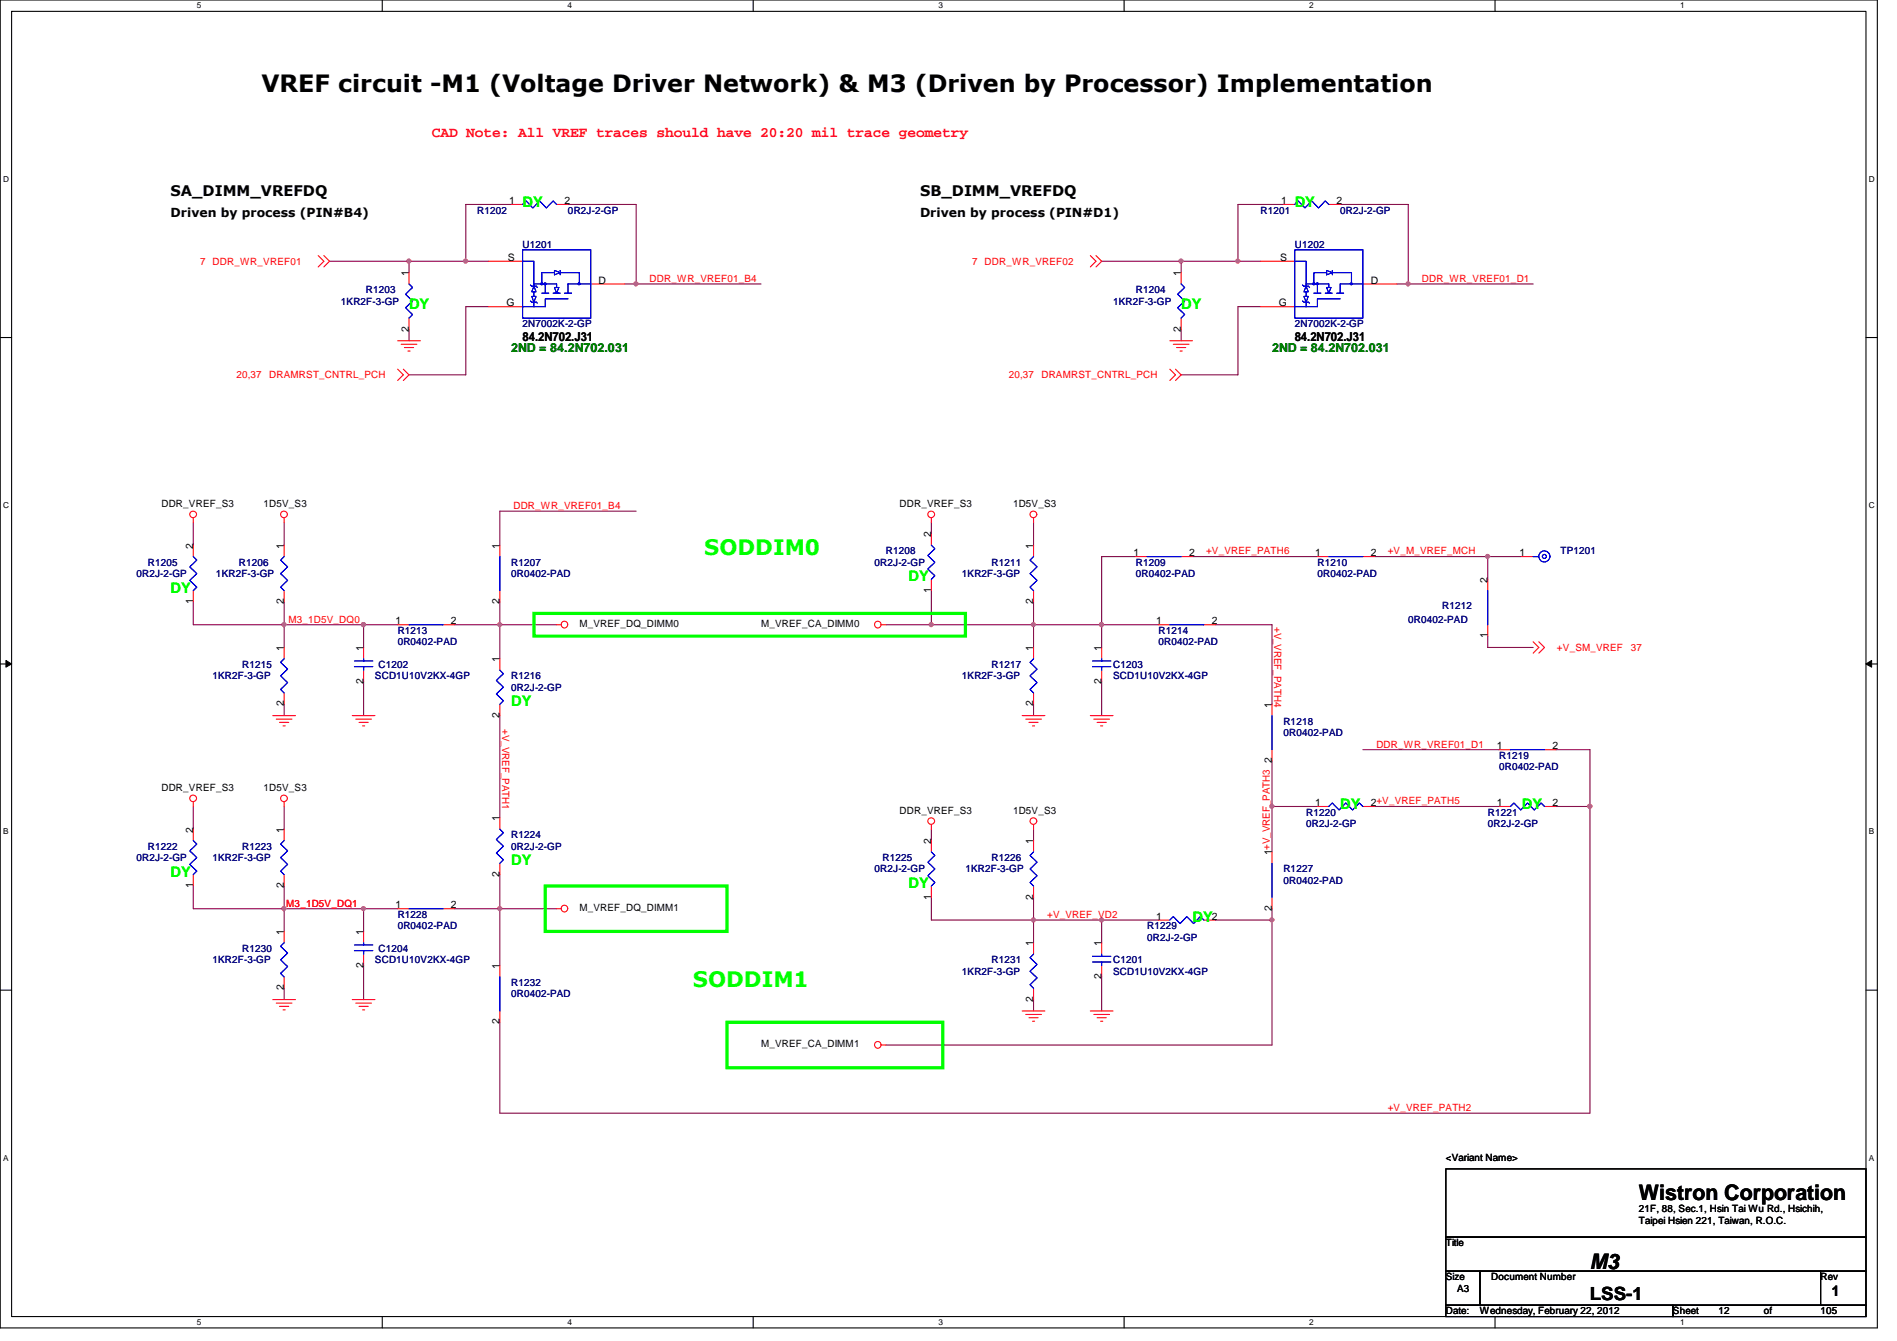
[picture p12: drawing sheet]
<svg xmlns="http://www.w3.org/2000/svg" width="297mm" height="210mm" viewBox="0 0 297 210" stroke-linecap="round" stroke-linejoin="round" font-family="sans-serif">
<path d="M0 0h294v207.9h-294zM1.8 1.8h290.4v204.3h-290.4z" fill="none" stroke="#000" stroke-width=".17"/>
<g fill="#fff">
<path d="M30.8 .2h.7v1.4h-.7z"/>
<path d="M30.8 206.2h.7v1.4h-.7z"/>
</g>
<path d="M59.9 0v1.8M59.9 206.1v1.8" fill="none" stroke="#000" stroke-width=".17"/>
<g fill="#fff">
<path d="M88.9 .2h.6v1.4h-.6z"/>
<path d="M88.9 206.2h.6v1.4h-.6z"/>
</g>
<path d="M117.9 0v1.8M117.9 206.1v1.8" fill="none" stroke="#000" stroke-width=".17"/>
<g fill="#fff">
<path d="M146.9 .2h.7v1.4h-.7z"/>
<path d="M146.9 206.2h.7v1.4h-.7z"/>
</g>
<path d="M176 0v1.8M176 206.1v1.8" fill="none" stroke="#000" stroke-width=".17"/>
<g fill="#fff">
<path d="M205 .2h.7v1.4h-.7z"/>
<path d="M205 206.2h.7v1.4h-.7z"/>
</g>
<path d="M234.1 0v1.8M234.1 206.1v1.8" fill="none" stroke="#000" stroke-width=".17"/>
<g fill="#fff">
<path d="M263.1 .2h.7v1.4h-.7z"/>
<path d="M263.1 206.2h.7v1.4h-.7z"/>
<path d="M.5 27.3h.9v1.4h-.9z"/>
<path d="M292.6 27.3h.9v1.4h-.9z"/>
<path d="M.5 78.4h.9v1.4h-.9z"/>
<path d="M292.6 78.4h.9v1.4h-.9z"/>
</g>
<path d="M0 52.8h1.8M292.2 52.8h1.8" fill="none" stroke="#000" stroke-width=".17"/>
<g fill="#fff">
<path d="M.5 129.5h.8v1.4h-.8z"/>
<path d="M292.6 129.5h.9v1.4h-.9z"/>
</g>
<path d="M0 103.9h1.8M292.2 103.9h1.8" fill="none" stroke="#000" stroke-width=".17"/>
<path d="M.9 103.4l.9 .5-.9 .5zM292.2 103.9l.9-.5v1z" fill="#000"/>
<path d="M.9 103.4l.9 .5-.9 .5zM292.2 103.9l.9-.5v1z" fill="none" stroke="#000" stroke-width=".16"/>
<g fill="#fff">
<path d="M.5 180.5h.8v1.4h-.8z"/>
<path d="M292.6 180.5h.9v1.4h-.9z"/>
</g>
<path d="M0 155h1.8M292.2 155h1.8" fill="none" stroke="#000" stroke-width=".17"/>
<path d="M56.9 97.8v3.5M186.7 87.1h19.6M199.2 97.8v12.4M233 99.6v1.7M138.7 163.6h60.5" fill="none" stroke="#800040" stroke-width=".17"/>
<circle cx="56.9" cy="97.8" r=".32" fill="#f0f"/>
<circle cx="56.9" cy="97.8" r=".32" fill="none" stroke="#f0f" stroke-width=".17"/>
<path d="M56.9 97.8h5.4M161.8 94.2v3.6M233 87.1h5.3M161.8 144h10.7M161.8 140.5v3.5M161.8 144v3.6M172.5 152.9v5.3M181.4 144h-8.9v3.6" fill="none" stroke="#800040" stroke-width=".17"/>
<circle cx="172.5" cy="144" r=".32" fill="#f0f"/>
<circle cx="172.5" cy="144" r=".32" fill="none" stroke="#f0f" stroke-width=".17"/>
<circle cx="161.8" cy="144" r=".32" fill="#f0f"/>
<circle cx="161.8" cy="144" r=".32" fill="none" stroke="#f0f" stroke-width=".17"/>
<path d="M44.5 81.8v3.5M161.8 129.8v1.8M78.3 142.2v8.9M161.8 156.5v1.7" fill="none" stroke="#800040" stroke-width=".17"/>
<circle cx="78.2" cy="142.2" r=".32" fill="#f0f"/>
<circle cx="78.2" cy="142.2" r=".32" fill="none" stroke="#f0f" stroke-width=".17"/>
<path d="M44.5 97.8h12.4M78.3 112v16M78.3 142.2h8.9M78.3 160v14.2h170.7" fill="none" stroke="#800040" stroke-width=".17"/>
<circle cx="56.9" cy="97.8" r=".32" fill="#f0f"/>
<circle cx="56.9" cy="97.8" r=".32" fill="none" stroke="#f0f" stroke-width=".17"/>
<circle cx="44.5" cy="97.8" r=".32" fill="#f0f"/>
<circle cx="44.5" cy="97.8" r=".32" fill="none" stroke="#f0f" stroke-width=".17"/>
<path d="M44.5 97.8v3.5M145.8 97.8h16M177.8 87.1h-5.3v10.7M56.9 106.7v5.3M233 101.3h7.1M199.2 126.2h7.1M215.2 126.2h19.5" fill="none" stroke="#800040" stroke-width=".17"/>
<circle cx="145.8" cy="97.8" r=".32" fill="#f0f"/>
<circle cx="145.8" cy="97.8" r=".32" fill="none" stroke="#f0f" stroke-width=".17"/>
<path d="M44.5 126.2v3.6M44.5 142.2h12.4M62.3 142.2h-5.4v3.6" fill="none" stroke="#800040" stroke-width=".17"/>
<circle cx="56.9" cy="142.2" r=".32" fill="#f0f"/>
<circle cx="56.9" cy="142.2" r=".32" fill="none" stroke="#f0f" stroke-width=".17"/>
<circle cx="44.5" cy="142.2" r=".32" fill="#f0f"/>
<circle cx="44.5" cy="142.2" r=".32" fill="none" stroke="#f0f" stroke-width=".17"/>
<path d="M233 87.1v3.6M44.5 138.7v3.5M56.9 151.1v5.4" fill="none" stroke="#800040" stroke-width=".17"/>
<circle cx="232.9" cy="87.1" r=".32" fill="#f0f"/>
<circle cx="232.9" cy="87.1" r=".32" fill="none" stroke="#f0f" stroke-width=".17"/>
<path d="M44.5 110.2v1.8M199.2 126.2v7.1" fill="none" stroke="#800040" stroke-width=".17"/>
<circle cx="199.2" cy="126.2" r=".32" fill="#f0f"/>
<circle cx="199.2" cy="126.2" r=".32" fill="none" stroke="#f0f" stroke-width=".17"/>
<path d="M249 126.2v48" fill="none" stroke="#800040" stroke-width=".17"/>
<circle cx="248.9" cy="126.2" r=".32" fill="#f0f"/>
<circle cx="248.9" cy="126.2" r=".32" fill="none" stroke="#f0f" stroke-width=".17"/>
<path d="M199.2 119.1v7.1M249 117.3v8.9M78.3 136.9v5.3h-7.1" fill="none" stroke="#800040" stroke-width=".17"/>
<circle cx="248.9" cy="126.2" r=".32" fill="#f0f"/>
<circle cx="248.9" cy="126.2" r=".32" fill="none" stroke="#f0f" stroke-width=".17"/>
<path d="M44.5 94.2v3.6M172.5 97.8v3.5" fill="none" stroke="#800040" stroke-width=".17"/>
<circle cx="172.5" cy="97.8" r=".32" fill="#f0f"/>
<circle cx="172.5" cy="97.8" r=".32" fill="none" stroke="#f0f" stroke-width=".17"/>
<path d="M161.8 97.8h19.6M161.8 81.8v3.5" fill="none" stroke="#800040" stroke-width=".17"/>
<circle cx="172.5" cy="97.8" r=".32" fill="#f0f"/>
<circle cx="172.5" cy="97.8" r=".32" fill="none" stroke="#f0f" stroke-width=".17"/>
<circle cx="161.8" cy="97.8" r=".32" fill="#f0f"/>
<circle cx="161.8" cy="97.8" r=".32" fill="none" stroke="#f0f" stroke-width=".17"/>
<path d="M161.8 97.8v3.5M161.8 110.2v1.8M172.5 106.7v5.3M199.2 144v19.6" fill="none" stroke="#800040" stroke-width=".17"/>
<circle cx="199.2" cy="144" r=".32" fill="#f0f"/>
<circle cx="199.2" cy="144" r=".32" fill="none" stroke="#f0f" stroke-width=".17"/>
<path d="M80 32h-7.1v8.9h-8.9M78.3 80v5.3M190.3 97.8h8.9M215.2 87.1h17.8M199.2 142.2v1.8h-8.9" fill="none" stroke="#800040" stroke-width=".17"/>
<circle cx="64" cy="40.9" r=".32" fill="#f0f"/>
<circle cx="64" cy="40.9" r=".32" fill="none" stroke="#f0f" stroke-width=".17"/>
<path d="M193.8 32h7.2M185 40.9h8.8" fill="none" stroke="#800040" stroke-width=".17"/>
<circle cx="184.9" cy="40.9" r=".32" fill="#f0f"/>
<circle cx="184.9" cy="40.9" r=".32" fill="none" stroke="#f0f" stroke-width=".17"/>
<path d="M193.8 32v8.9M209.8 32h10.7v12.4M172.5 40.9h12.5v1.8" fill="none" stroke="#800040" stroke-width=".17"/>
<circle cx="220.5" cy="44.4" r=".32" fill="#f0f"/>
<circle cx="220.5" cy="44.4" r=".32" fill="none" stroke="#f0f" stroke-width=".17"/>
<path d="M185 51.6v1.7M193.8 48h3.6M193.8 40.9h3.6M220.5 44.4h19.6" fill="none" stroke="#800040" stroke-width=".17"/>
<circle cx="193.8" cy="40.9" r=".32" fill="#f0f"/>
<circle cx="193.8" cy="40.9" r=".32" fill="none" stroke="#f0f" stroke-width=".17"/>
<path d="M88.9 32h10.7v12.4M193.8 48v10.7M218.7 44.4h1.8" fill="none" stroke="#800040" stroke-width=".17"/>
<circle cx="99.6" cy="44.4" r=".32" fill="#f0f"/>
<circle cx="99.6" cy="44.4" r=".32" fill="none" stroke="#f0f" stroke-width=".17"/>
<path d="M51.6 40.9h12.4v1.8M64 58.7h8.9M64 51.6v1.7M72.9 48h3.6M72.9 40.9h3.6M99.6 44.4h19.6" fill="none" stroke="#800040" stroke-width=".17"/>
<circle cx="72.9" cy="40.9" r=".32" fill="#f0f"/>
<circle cx="72.9" cy="40.9" r=".32" fill="none" stroke="#f0f" stroke-width=".17"/>
<path d="M72.9 48v10.7M97.8 44.4h1.8M71.2 97.8h7.1M78.3 80h21.3M213.4 117.3h21.3M243.6 117.3h5.4M243.6 126.2h5.4" fill="none" stroke="#800040" stroke-width=".17"/>
<circle cx="78.2" cy="97.8" r=".32" fill="#f0f"/>
<circle cx="78.2" cy="97.8" r=".32" fill="none" stroke="#f0f" stroke-width=".17"/>
<g fill="none" stroke="#800040" stroke-width=".17">
<path d="M185 58.7h8.8M30.3 81.8v3.5M30.3 94.2v3.6h14.2M78.3 94.2v3.6M78.3 97.8v5.3M78.3 97.8h8.9M145.8 81.8v1.8M145.8 92.5v5.3h-7.1M30.3 126.2v3.6M30.3 138.7v3.5h14.2v3.6M145.8 129.8v1.8M44.5 154.7v1.8"/>
<path d="M145.8 140.5v3.5h16"/>
</g>
<g fill="none" stroke="#f00" stroke-width=".17">
<path d="M201 32h1.7M208.1 32h1.7M49.8 40l.9 .9-.9 .9M50.7 40l.9 .9-.9 .9M62.3 53.3h3.5M62.3 57.8l.9 .9-.9 .9M62.8 53.9h2.5M63.2 57.8l.8 .9-.8 .9M63.3 54.4h1.5M63.9 54.9h.3M76.5 48h5.3M76.5 40.9h5.3"/>
<path d="M92.5 44.4h5.3M170.7 40l.9 .9-.9 .9M171.6 40l.9 .9-.9 .9M183.2 53.3h3.5M183.2 57.8l.9 .9-.9 .9M183.7 53.9h2.5M184.1 57.8l.9 .9-.9 .9M184.2 54.4h1.5M184.8 54.9h.3M30.3 81.1v.7M30.3 85.3v1.8M30.3 92.5v1.7"/>
<path d="M44.5 81.1v.7M44.5 85.3v1.8M44.5 92.5v1.7M62.3 97.8h1.7M69.4 97.8h1.8M78.3 85.3v1.8M78.3 92.5v1.7M87.2 97.8h.7M138 97.8h.7M145.8 81.1v.7M145.8 83.6v1.7M145.8 90.7v1.8"/>
<path d="M161.8 81.1v.7M177.8 87.1h1.8M181.4 97.8h1.8M185 87.1h1.7M188.5 97.8h1.8M42.7 112h3.6M43.3 112.6h2.4M43.8 113.1h1.4M44.3 113.6h.4M44.5 101.3v1.8M44.5 108.5v1.7M55.2 112h3.5"/>
<path d="M55.7 112.6h2.5M56.2 113.1h1.5M56.8 113.6h.3M160.1 112h3.5M160.6 112.6h2.5M161.1 113.1h1.5M161.7 113.6h.3M161.8 101.3v1.8M161.8 108.5v1.7M170.7 112h3.6M171.3 112.6h2.4M171.8 113.1h1.4"/>
<path d="M172.3 113.6h.4M199.2 110.2v1.8M199.2 117.3v1.8M240.1 100.5l.9 .8-.9 .9M241 100.5l.8 .8-.8 .9M30.3 125.5v.7M30.3 129.8v1.8M30.3 136.9v1.8M44.5 125.5v.7M44.5 129.8v1.8M44.5 136.9v1.8M145.8 129.1v.7"/>
<path d="M161.8 129.1v.7M206.3 126.2h1.8M213.4 126.2h1.8M42.7 156.5h3.6M43.3 157h2.4M43.8 157.5h1.4M44.3 158.1h.4M44.5 145.8v1.8M44.5 152.9v1.8M55.2 156.5h3.5M55.7 157h2.5M56.2 157.5h1.5"/>
<path d="M56.8 158.1h.3M87.2 142.2h.7M160.1 158.2h3.5M160.6 158.8h2.5M161.1 159.3h1.5M161.7 159.9h.3M161.8 147.6v1.8M161.8 154.7v1.8M170.7 158.2h3.6M171.3 158.8h2.4M171.8 159.3h1.4M172.3 159.9h.4"/>
<path d="M138 163.6h.7"/>
<circle cx="30.2" cy="80.5" r=".52"/>
<circle cx="44.5" cy="80.5" r=".52"/>
<circle cx="88.4" cy="97.8" r=".52"/>
<circle cx="137.4" cy="97.8" r=".52"/>
<circle cx="145.8" cy="80.5" r=".52"/>
<circle cx="161.8" cy="80.5" r=".52"/>
<circle cx="30.2" cy="125" r=".52"/>
<circle cx="44.5" cy="125" r=".52"/>
<circle cx="145.8" cy="128.5" r=".52"/>
<circle cx="161.8" cy="128.5" r=".52"/>
<circle cx="88.4" cy="142.2" r=".52"/>
<circle cx="137.4" cy="163.5" r=".52"/>
</g>
<path d="M226.4 183h65.8v10.6h-65.8zM226.4 193.6h65.8v5.4h-65.8zM226.4 199h5.3v5.3h-5.3zM231.7 199h53.4v5.3h-53.4zM285.1 199h7.1v5.3h-7.1zM226.4 204.3h35.6v1.8h-35.6zM262 204.3h30.2v1.8h-30.2z" fill="none" stroke="#000" stroke-width=".17"/>
<path d="M83.6 96h67.6v3.6h-67.6zM85.4 138.7h28.4v7.1h-28.4zM113.8 160h33.8v7.1h-33.8z" fill="none" stroke="#0f0" stroke-width=".51"/>
<g fill="none" stroke="#00f" stroke-width=".17">
<path d="M202.7 32l.6-.5 1 1.1 1.1-1.1 1.1 1.1 1-1.1 .6 .5M81.8 40.9h1.8v3.9M83.1 47.1l.2 .2h.6l.3 .2M83.1 44.6l.2 .2h.6l.3 .2M83.3 46.4h.6l-.3 .9zM83.6 47.3v.7M83.6 44.8l.3 .9h-.6zM83.6 45.7v.7M83.6 44.4h3.6M88.9 46.8h-3.5v1.2h-3.6M30.3 87.1l.5 .6-1.1 1 1.1 1.1-1.1 1 1.1 1.1-.5 .6M44.5 87.1l-.6 .6 1.1 1-1.1 1.1 1.1 1-1.1 1.1 .6 .6"/>
<path d="M64 97.8h5.4M78.3 87.1v5.4M145.8 85.3l.6 .6-1.1 1.1 1.1 1-1.1 1.1 1.1 1-.6 .6M179.6 87.1h5.4M183.2 97.8h5.3M44.5 103.1l-.6 .6 1.1 1-1.1 1.1 1.1 1-1.1 1.1 .6 .6M161.8 103.1l-.5 .6 1.1 1-1.1 1.1 1.1 1-1.1 1.1 .5 .6M199.2 112v5.3M30.3 131.6l.5 .5-1.1 1.1 1.1 1-1.1 1.1 1.1 1.1-.5 .5M44.5 131.6l-.6 .5 1.1 1.1-1.1 1 1.1 1.1-1.1 1.1 .6 .5M208.1 126.2l.5-.5 1.1 1.1 1-1.1 1.1 1.1 1-1.1 .6 .5M44.5 147.6l-.6 .5 1.1 1.1-1.1 1 1.1 1.1-1.1 1.1 .6 .5"/>
<path d="M161.8 149.4l-.5 .5 1.1 1.1-1.1 1 1.1 1.1-1.1 1 .5 .6"/>
</g>
<path d="M85.2 44.3h.3v.2h-.3z" fill-rule="evenodd" fill="#00f"/>
<path d="M84.8 45.9h1.1M85.2 44.3h.3v.2h-.3zM85.4 44.4v1.5" fill="none" stroke="#00f" stroke-width=".17"/>
<path d="M84.7 44.3h.2v.2h-.2z" fill-rule="evenodd" fill="#00f"/>
<path d="M84.7 44.3h.2v.2h-.2zM86.6 45.9h1.1M86.8 45l.4 .9 .3-.9M86.8 45.9h.7M86.8 42.3l.9 .4-.9 .3zM86.8 42.7h-2v1.6M87.2 44.4v.6M87.7 42.3v.7M87.7 42.7h3v1.7M88.4 45.9h1.1M92.5 44.4h-3.6v1.5" fill="none" stroke="#00f" stroke-width=".17"/>
<path d="M90.6 44.3h.2v.2h-.2z" fill-rule="evenodd" fill="#00f"/>
<path d="M81.8 39.1h10.7v10.7h-10.7zM81.8 40.9h1.8v3.9M83.1 47.1l.2 .2h.6l.3 .2M83.1 44.6l.2 .2h.6l.3 .2M83.3 46.4h.6l-.3 .9zM83.6 47.3v.7M83.6 44.8l.3 .9h-.6zM83.6 45.7v.7M83.6 44.4h3.6M86.8 45h.7M88.9 46.8h-3.5v1.2h-3.6M90.6 44.3h.2v.2h-.2z" fill="none" stroke="#00f" stroke-width=".17"/>
<path d="M85.2 44.3h.3v.2h-.3z" fill-rule="evenodd" fill="#00f"/>
<path d="M84.8 45.9h1.1M85.2 44.3h.3v.2h-.3zM85.4 44.4v1.5" fill="none" stroke="#00f" stroke-width=".17"/>
<path d="M84.7 44.3h.2v.2h-.2z" fill-rule="evenodd" fill="#00f"/>
<path d="M84.7 44.3h.2v.2h-.2zM86.6 45.9h1.1M86.8 45l.4 .9 .3-.9M86.8 45.9h.7M86.8 42.3l.9 .4-.9 .3zM86.8 42.7h-2v1.6M87.2 44.4v.6M87.7 42.3v.7M87.7 42.7h3v1.7M88.4 45.9h1.1M92.5 44.4h-3.6v1.5" fill="none" stroke="#00f" stroke-width=".17"/>
<path d="M90.6 44.3h.2v.2h-.2z" fill-rule="evenodd" fill="#00f"/>
<g fill="none" stroke="#00f" stroke-width=".17">
<path d="M81.8 32l.6-.5 1 1.1 1.1-1.1 1.1 1.1 1-1.1 .6 .5M81.8 39.1h10.7v10.7h-10.7zM64 44.4l.6 .6-1.1 1.1 1.1 1-1.1 1.1 1.1 1-.6 .6M86.8 45h.7M90.6 44.3h.2v.2h-.2zM202.7 40.9h1.8v3.9M204 47.1l.2 .2h.6l.3 .2M204 44.6l.2 .2h.6l.3 .2M204.2 46.4h.6l-.3 .9zM204.5 47.3v.7M204.5 44.8l.3 .9h-.6zM204.5 45.7v.7"/>
<path d="M204.5 44.4h3.6M209.8 46.8h-3.5v1.2h-3.6M208.1 87.1h5.3M233 92.5v5.3M240.1 87.1h.9M171.1 104.4h2.8M171.1 103.5h2.8M172.5 103.1v.4M172.5 104.4v.5M145.8 133.3l.6 .6-1.1 1.1 1.1 1-1.1 1.1 1.1 1-.6 .6M161.8 133.3l-.5 .6 1.1 1.1-1.1 1 1.1 1.1-1.1 1 .5 .6M55.5 148.8h2.9"/>
<path d="M55.5 147.9h2.9M56.9 147.6v.3M56.9 148.8v.6M171.1 150.6h2.8M171.1 149.7h2.8M172.5 149.4v.3M172.5 150.6v.5"/>
<circle cx="241.8" cy="87.1" r=".32"/>
<circle cx="241.8" cy="87.1" r=".87"/>
</g>
<g fill="none" stroke="#f00" stroke-width=".17">
<path d="M80 32h1.8M87.2 32h1.7M64 42.7v1.7M64 49.8v1.8M197.4 48h5.3M197.4 40.9h5.3M213.4 44.4h5.3M206.3 87.1h1.8M213.4 87.1h1.8M233 90.7v1.8M233 97.8v1.8M238.3 87.1h1.8"/>
<path d="M172.5 101.3v1.8M172.5 104.9v1.8M145.8 131.6v1.7M145.8 138.7v1.8M161.8 131.6v1.7M161.8 138.7v1.8M56.9 145.8v1.8M56.9 149.4v1.7M172.5 147.6v1.8M172.5 151.1v1.8"/>
</g>
<path d="M206.1 44.3h.3v.2h-.3z" fill-rule="evenodd" fill="#00f"/>
<path d="M205.7 45.9h1.1M206.1 44.3h.3v.2h-.3zM206.3 44.4v1.5" fill="none" stroke="#00f" stroke-width=".17"/>
<path d="M205.6 44.3h.3v.2h-.3z" fill-rule="evenodd" fill="#00f"/>
<path d="M205.6 44.3h.3v.2h-.3zM207.5 45.9h1.1M207.7 45l.4 .9 .3-.9M207.7 42.7h-2v1.6M207.7 45.9h.7M207.7 42.3l.9 .4-.9 .3zM208.1 44.4v.6M208.6 42.3v.7M208.6 42.7h3v1.7M209.3 45.9h1.1M213.4 44.4h-3.6v1.5" fill="none" stroke="#00f" stroke-width=".17"/>
<path d="M211.5 44.3h.2v.2h-.2z" fill-rule="evenodd" fill="#00f"/>
<path d="M202.7 39.1h10.7v10.7h-10.7zM202.7 40.9h1.8v3.9M204 47.1l.2 .2h.6l.3 .2M204 44.6l.2 .2h.6l.3 .2M204.2 46.4h.6l-.3 .9zM204.5 47.3v.7M204.5 44.8l.3 .9h-.6zM204.5 45.7v.7M204.5 44.4h3.6M207.7 45h.7M209.8 46.8h-3.5v1.2h-3.6M211.5 44.3h.2v.2h-.2z" fill="none" stroke="#00f" stroke-width=".17"/>
<path d="M206.1 44.3h.3v.2h-.3z" fill-rule="evenodd" fill="#00f"/>
<path d="M205.7 45.9h1.1M206.1 44.3h.3v.2h-.3zM206.3 44.4v1.5" fill="none" stroke="#00f" stroke-width=".17"/>
<path d="M205.6 44.3h.3v.2h-.3z" fill-rule="evenodd" fill="#00f"/>
<path d="M205.6 44.3h.3v.2h-.3zM207.5 45.9h1.1M207.7 45l.4 .9 .3-.9M207.7 42.7h-2v1.6M207.7 45.9h.7M207.7 42.3l.9 .4-.9 .3zM208.1 44.4v.6M208.6 42.3v.7M208.6 42.7h3v1.7M209.3 45.9h1.1M213.4 44.4h-3.6v1.5" fill="none" stroke="#00f" stroke-width=".17"/>
<path d="M211.5 44.3h.2v.2h-.2z" fill-rule="evenodd" fill="#00f"/>
<g fill="none" stroke="#00f" stroke-width=".17">
<path d="M202.7 39.1h10.7v10.7h-10.7zM185 44.4l.5 .6-1.1 1.1 1.1 1-1.1 1.1 1.1 1-.5 .6M207.7 45h.7M211.5 44.3h.2v.2h-.2zM161.8 87.1l-.5 .6 1.1 1-1.1 1.1 1.1 1-1.1 1.1 .5 .6M55.5 104.4h2.9M55.5 103.5h2.9M56.9 103.1v.4M56.9 104.4v.5M78.3 104.9l.5 .6-1.1 1 1.1 1.1-1.1 1 1.1 1.1-.5 .5M236.5 117.3h5.3M78.3 129.8l.5 .5-1.1 1.1 1.1 1.1-1.1 1 1.1 1.1-.5 .5"/>
<path d="M199.2 135.1v5.4M236.5 126.2l.6-.5 1 1.1 1.1-1.1 1 1.1 1.1-1.1 .5 .5M64 142.2h5.4M78.3 152.9v5.3M183.2 144l.5-.5 1.1 1.1 1-1.1 1.1 1.1 1.1-1.1 .5 .5"/>
</g>
<g fill="none" stroke="#f00" stroke-width=".17">
<path d="M185 42.7v1.7M185 49.8v1.8M161.8 85.3v1.8M161.8 92.5v1.7M56.9 101.3v1.8M56.9 104.9v1.8M78.3 103.1v1.8M78.3 110.2v1.8M234.7 117.3h1.8M241.8 117.3h1.8M78.3 128v1.8M78.3 135.1v1.8"/>
<path d="M199.2 133.4v1.7M234.7 126.2h1.8M241.8 126.2h1.8M62.3 142.2h1.7M69.4 142.2h1.8M78.3 151.1v1.8M78.3 158.2v1.8M181.4 144h1.8M188.5 144h1.8M199.2 140.5v1.7"/>
</g>
<circle cx="56.9" cy="97.8" r=".32" fill="#f0f"/>
<circle cx="56.9" cy="97.8" r=".32" fill="none" stroke="#f0f" stroke-width=".17"/>
<circle cx="172.5" cy="144" r=".32" fill="#f0f"/>
<circle cx="172.5" cy="144" r=".32" fill="none" stroke="#f0f" stroke-width=".17"/>
<circle cx="161.8" cy="144" r=".32" fill="#f0f"/>
<circle cx="161.8" cy="144" r=".32" fill="none" stroke="#f0f" stroke-width=".17"/>
<circle cx="78.2" cy="142.2" r=".32" fill="#f0f"/>
<circle cx="78.2" cy="142.2" r=".32" fill="none" stroke="#f0f" stroke-width=".17"/>
<circle cx="56.9" cy="97.8" r=".32" fill="#f0f"/>
<circle cx="56.9" cy="97.8" r=".32" fill="none" stroke="#f0f" stroke-width=".17"/>
<circle cx="44.5" cy="97.8" r=".32" fill="#f0f"/>
<circle cx="44.5" cy="97.8" r=".32" fill="none" stroke="#f0f" stroke-width=".17"/>
<circle cx="145.8" cy="97.8" r=".32" fill="#f0f"/>
<circle cx="145.8" cy="97.8" r=".32" fill="none" stroke="#f0f" stroke-width=".17"/>
<circle cx="56.9" cy="142.2" r=".32" fill="#f0f"/>
<circle cx="56.9" cy="142.2" r=".32" fill="none" stroke="#f0f" stroke-width=".17"/>
<circle cx="44.5" cy="142.2" r=".32" fill="#f0f"/>
<circle cx="44.5" cy="142.2" r=".32" fill="none" stroke="#f0f" stroke-width=".17"/>
<circle cx="232.9" cy="87.1" r=".32" fill="#f0f"/>
<circle cx="232.9" cy="87.1" r=".32" fill="none" stroke="#f0f" stroke-width=".17"/>
<circle cx="199.2" cy="126.2" r=".32" fill="#f0f"/>
<circle cx="199.2" cy="126.2" r=".32" fill="none" stroke="#f0f" stroke-width=".17"/>
<circle cx="248.9" cy="126.2" r=".32" fill="#f0f"/>
<circle cx="248.9" cy="126.2" r=".32" fill="none" stroke="#f0f" stroke-width=".17"/>
<circle cx="248.9" cy="126.2" r=".32" fill="#f0f"/>
<circle cx="248.9" cy="126.2" r=".32" fill="none" stroke="#f0f" stroke-width=".17"/>
<circle cx="172.5" cy="97.8" r=".32" fill="#f0f"/>
<circle cx="172.5" cy="97.8" r=".32" fill="none" stroke="#f0f" stroke-width=".17"/>
<circle cx="172.5" cy="97.8" r=".32" fill="#f0f"/>
<circle cx="172.5" cy="97.8" r=".32" fill="none" stroke="#f0f" stroke-width=".17"/>
<circle cx="161.8" cy="97.8" r=".32" fill="#f0f"/>
<circle cx="161.8" cy="97.8" r=".32" fill="none" stroke="#f0f" stroke-width=".17"/>
<circle cx="199.2" cy="144" r=".32" fill="#f0f"/>
<circle cx="199.2" cy="144" r=".32" fill="none" stroke="#f0f" stroke-width=".17"/>
<circle cx="64" cy="40.9" r=".32" fill="#f0f"/>
<circle cx="64" cy="40.9" r=".32" fill="none" stroke="#f0f" stroke-width=".17"/>
<circle cx="184.9" cy="40.9" r=".32" fill="#f0f"/>
<circle cx="184.9" cy="40.9" r=".32" fill="none" stroke="#f0f" stroke-width=".17"/>
<circle cx="220.5" cy="44.4" r=".32" fill="#f0f"/>
<circle cx="220.5" cy="44.4" r=".32" fill="none" stroke="#f0f" stroke-width=".17"/>
<circle cx="193.8" cy="40.9" r=".32" fill="#f0f"/>
<circle cx="193.8" cy="40.9" r=".32" fill="none" stroke="#f0f" stroke-width=".17"/>
<circle cx="99.6" cy="44.4" r=".32" fill="#f0f"/>
<circle cx="99.6" cy="44.4" r=".32" fill="none" stroke="#f0f" stroke-width=".17"/>
<circle cx="72.9" cy="40.9" r=".32" fill="#f0f"/>
<circle cx="72.9" cy="40.9" r=".32" fill="none" stroke="#f0f" stroke-width=".17"/>
<circle cx="78.2" cy="97.8" r=".32" fill="#f0f"/>
<circle cx="78.2" cy="97.8" r=".32" fill="none" stroke="#f0f" stroke-width=".17"/>
<text font-size="3.7" x="40.9" y="14.4">VREF circuit -M1 (Voltage Driver Network) &amp; M3 (Driven by Processor) Implementation</text>
<g font-size="3.3" fill="#0f0">
<text x="110.3" y="86.9">SODDIM0</text>
<text x="108.5" y="154.5">SODDIM1</text>
</g>
<g font-size="3.3">
<text x="256.6" y="187.9">Wistron Corporation</text>
<text x="249" y="198.6">M3</text>
</g>
<text font-size="2.8" x="249" y="203.5">LSS-1</text>
<text font-size="2.3" fill="#f00" x="67.6" y="21.4">CAD Note: All VREF traces should have 20:20 mil trace geometry</text>
<g font-size="2.3">
<text x="26.7" y="30.7">SA_DIMM_VREFDQ</text>
<text x="144.1" y="30.7">SB_DIMM_VREFDQ</text>
<text x="286.8" y="202.9">1</text>
</g>
<g font-size="2.3" fill="#0f0">
<text x="81.8" y="32.3">DY</text>
<text x="202.7" y="32.3">DY</text>
<text x="64" y="48.3">DY</text>
<text x="185" y="48.3">DY</text>
<text x="26.7" y="92.8">DY</text>
<text x="142.3" y="91">DY</text>
<text x="80" y="110.6">DY</text>
<text x="209.8" y="126.6">DY</text>
<text x="238.3" y="126.6">DY</text>
<text x="26.7" y="137.2">DY</text>
<text x="80" y="135.5">DY</text>
<text x="142.3" y="139">DY</text>
<text x="186.7" y="144.4">DY</text>
</g>
<g font-size="1.9">
<text x="26.7" y="34">Driven by process (PIN#B4)</text>
<text x="144.1" y="34">Driven by process (PIN#D1)</text>
<text x="81.8" y="53.4">84.2N702.J31</text>
<text x="202.7" y="53.4">84.2N702.J31</text>
</g>
<g font-size="1.9" fill="#008000">
<text x="80" y="55.2">2ND = 84.2N702.031</text>
<text x="199.2" y="55.2">2ND = 84.2N702.031</text>
</g>
<g font-size="1.6" fill="#000080">
<text x="74.7" y="33.4">R1202</text>
<text x="88.9" y="33.4">0R2J-2-GP</text>
<text x="197.4" y="33.4">R1201</text>
<text x="209.8" y="33.4">0R2J-2-GP</text>
<text x="81.8" y="38.8">U1201</text>
<text x="202.7" y="38.8">U1202</text>
<text x="53.4" y="47.7">1KR2F-3-GP</text>
<text x="57.3" y="45.9">R1203</text>
<text x="174.3" y="47.7">1KR2F-3-GP</text>
<text x="177.8" y="45.9">R1204</text>
<text x="81.8" y="51.2">2N7002K-2-GP</text>
<text x="202.7" y="51.2">2N7002K-2-GP</text>
<text x="23.2" y="88.6">R1205</text>
<text x="37.4" y="88.6">R1206</text>
<text x="80" y="88.6">R1207</text>
<text x="136.9" y="88.6">0R2J-2-GP</text>
<text x="138.7" y="86.8">R1208</text>
<text x="155.3" y="88.6">R1211</text>
<text x="177.8" y="88.6">R1209</text>
<text x="206.3" y="88.6">R1210</text>
<text x="244.3" y="86.8">TP1201</text>
<text x="21.4" y="90.3">0R2J-2-GP</text>
<text x="33.8" y="90.3">1KR2F-3-GP</text>
<text x="80" y="90.3">0R0402-PAD</text>
<text x="150.6" y="90.3">1KR2F-3-GP</text>
<text x="177.8" y="90.3">0R0402-PAD</text>
<text x="206.3" y="90.3">0R0402-PAD</text>
<text x="225.8" y="95.3">R1212</text>
<text x="62.3" y="99.2">R1213</text>
<text x="62.3" y="101">0R0402-PAD</text>
<text x="181.4" y="99.2">R1214</text>
<text x="181.4" y="101">0R0402-PAD</text>
<text x="220.5" y="97.5">0R0402-PAD</text>
<text x="33.3" y="106.3">1KR2F-3-GP</text>
<text x="37.9" y="104.6">R1215</text>
<text x="58.7" y="106.3">SCD1U10V2KX-4GP</text>
<text x="59.3" y="104.6">C1202</text>
<text x="80" y="106.3">R1216</text>
<text x="150.6" y="106.3">1KR2F-3-GP</text>
<text x="155.3" y="104.6">R1217</text>
<text x="174.3" y="104.6">C1203</text>
<text x="174.3" y="106.3">SCD1U10V2KX-4GP</text>
<text x="80" y="108.1">0R2J-2-GP</text>
<text x="201" y="113.5">R1218</text>
<text x="201" y="115.2">0R0402-PAD</text>
<text x="234.7" y="118.8">R1219</text>
<text x="234.7" y="120.6">0R0402-PAD</text>
<text x="80" y="131.2">R1224</text>
<text x="204.5" y="127.7">R1220</text>
<text x="204.5" y="129.5">0R2J-2-GP</text>
<text x="233" y="127.7">R1221</text>
<text x="233" y="129.5">0R2J-2-GP</text>
<text x="21.4" y="134.8">0R2J-2-GP</text>
<text x="23.2" y="133">R1222</text>
<text x="33.3" y="134.8">1KR2F-3-GP</text>
<text x="37.9" y="133">R1223</text>
<text x="80" y="133">0R2J-2-GP</text>
<text x="136.9" y="136.6">0R2J-2-GP</text>
<text x="138.2" y="134.8">R1225</text>
<text x="151.2" y="136.6">1KR2F-3-GP</text>
<text x="155.3" y="134.8">R1226</text>
<text x="201" y="136.6">R1227</text>
<text x="62.3" y="143.7">R1228</text>
<text x="201" y="138.3">0R0402-PAD</text>
<text x="37.9" y="149">R1230</text>
<text x="59.3" y="149">C1204</text>
<text x="62.3" y="145.5">0R0402-PAD</text>
<text x="179.6" y="145.5">R1229</text>
<text x="179.6" y="147.2">0R2J-2-GP</text>
<text x="33.3" y="150.8">1KR2F-3-GP</text>
<text x="58.7" y="150.8">SCD1U10V2KX-4GP</text>
<text x="80" y="154.3">R1232</text>
<text x="150.6" y="152.6">1KR2F-3-GP</text>
<text x="155.3" y="150.8">R1231</text>
<text x="174.3" y="150.8">C1201</text>
<text x="174.3" y="152.6">SCD1U10V2KX-4GP</text>
<text x="80" y="156.1">0R0402-PAD</text>
</g>
<g font-size="1.6">
<text x="79.7" y="32">1</text>
<text x="88.4" y="32">2</text>
<text x="200.6" y="32">1</text>
<text x="209.3" y="32">2</text>
<text x="79.5" y="40.9">S</text>
<text x="200.4" y="40.9">S</text>
<text x="64" y="43.2" transform="rotate(-90 64 43.2)">1</text>
<text x="79.3" y="48">G</text>
<text x="93.7" y="44.4">D</text>
<text x="184.9" y="43.2" transform="rotate(-90 184.9 43.2)">1</text>
<text x="200.2" y="48">G</text>
<text x="214.6" y="44.4">D</text>
<text x="64" y="51.9" transform="rotate(-90 64 51.9)">2</text>
<text x="184.9" y="51.9" transform="rotate(-90 184.9 51.9)">2</text>
<text x="25.3" y="79.3">DDR_VREF_S3</text>
<text x="41.3" y="79.3">1D5V_S3</text>
<text x="140.8" y="79.3">DDR_VREF_S3</text>
<text x="158.6" y="79.3">1D5V_S3</text>
<text x="30.2" y="85.9" transform="rotate(-90 30.2 85.9)">2</text>
<text x="44.4" y="85.9" transform="rotate(-90 44.4 85.9)">1</text>
<text x="78.2" y="85.9" transform="rotate(-90 78.2 85.9)">1</text>
<text x="145.8" y="84.1" transform="rotate(-90 145.8 84.1)">2</text>
<text x="161.8" y="85.9" transform="rotate(-90 161.8 85.9)">1</text>
<text x="177.5" y="87.1">1</text>
<text x="186.2" y="87.1">2</text>
<text x="205.9" y="87.1">1</text>
<text x="214.6" y="87.1">2</text>
<text x="238" y="87.1">1</text>
<text x="30.2" y="94.6" transform="rotate(-90 30.2 94.6)">1</text>
<text x="44.4" y="94.6" transform="rotate(-90 44.4 94.6)">2</text>
<text x="78.2" y="94.6" transform="rotate(-90 78.2 94.6)">2</text>
<text x="145.8" y="92.8" transform="rotate(-90 145.8 92.8)">1</text>
<text x="161.8" y="94.6" transform="rotate(-90 161.8 94.6)">2</text>
<text x="232.9" y="91.2" transform="rotate(-90 232.9 91.2)">2</text>
<text x="44.4" y="101.9" transform="rotate(-90 44.4 101.9)">1</text>
<text x="56.9" y="101.9" transform="rotate(-90 56.9 101.9)">1</text>
<text x="61.9" y="97.7">1</text>
<text x="70.6" y="97.7">2</text>
<text x="90.7" y="98.2">M_VREF_DQ_DIMM0</text>
<text x="119.2" y="98.2">M_VREF_CA_DIMM0</text>
<text x="161.8" y="101.9" transform="rotate(-90 161.8 101.9)">1</text>
<text x="172.5" y="101.9" transform="rotate(-90 172.5 101.9)">1</text>
<text x="181.1" y="97.7">1</text>
<text x="189.7" y="97.7">2</text>
<text x="232.9" y="99.9" transform="rotate(-90 232.9 99.9)">1</text>
<text x="56.9" y="107" transform="rotate(-90 56.9 107)">2</text>
<text x="78.2" y="103.7" transform="rotate(-90 78.2 103.7)">1</text>
<text x="172.5" y="107" transform="rotate(-90 172.5 107)">2</text>
<text x="44.4" y="110.6" transform="rotate(-90 44.4 110.6)">2</text>
<text x="78.2" y="112.4" transform="rotate(-90 78.2 112.4)">2</text>
<text x="161.8" y="110.6" transform="rotate(-90 161.8 110.6)">2</text>
<text x="199.1" y="110.8" transform="rotate(-90 199.1 110.8)">1</text>
<text x="199.1" y="119.5" transform="rotate(-90 199.1 119.5)">2</text>
<text x="234.4" y="117.3">1</text>
<text x="243.1" y="117.3">2</text>
<text x="25.3" y="123.8">DDR_VREF_S3</text>
<text x="41.3" y="123.8">1D5V_S3</text>
<text x="30.2" y="130.3" transform="rotate(-90 30.2 130.3)">2</text>
<text x="44.4" y="130.3" transform="rotate(-90 44.4 130.3)">1</text>
<text x="78.2" y="128.6" transform="rotate(-90 78.2 128.6)">1</text>
<text x="140.8" y="127.3">DDR_VREF_S3</text>
<text x="158.6" y="127.3">1D5V_S3</text>
<text x="205.9" y="126.2">1</text>
<text x="214.6" y="126.2">2+V_VREF_PATH5</text>
<text x="234.4" y="126.2">1</text>
<text x="243.1" y="126.2">2</text>
<text x="78.2" y="137.2" transform="rotate(-90 78.2 137.2)">2</text>
<text x="145.8" y="132.1" transform="rotate(-90 145.8 132.1)">2</text>
<text x="161.8" y="132.1" transform="rotate(-90 161.8 132.1)">1</text>
<text x="199.1" y="133.9" transform="rotate(-90 199.1 133.9)">1+V_VREF_PATH3</text>
<text x="30.2" y="139" transform="rotate(-90 30.2 139)">1</text>
<text x="44.4" y="139" transform="rotate(-90 44.4 139)">2</text>
<text x="61.9" y="142.2">1</text>
<text x="70.6" y="142.2">2</text>
<text x="90.7" y="142.6">M_VREF_DQ_DIMM1</text>
<text x="145.8" y="140.8" transform="rotate(-90 145.8 140.8)">1</text>
<text x="161.8" y="140.8" transform="rotate(-90 161.8 140.8)">2</text>
<text x="181.1" y="144">1</text>
<text x="189.7" y="144">2</text>
<text x="199.1" y="142.6" transform="rotate(-90 199.1 142.6)">2</text>
<text x="44.4" y="146.3" transform="rotate(-90 44.4 146.3)">1</text>
<text x="56.9" y="146.3" transform="rotate(-90 56.9 146.3)">1</text>
<text x="161.8" y="148.1" transform="rotate(-90 161.8 148.1)">1</text>
<text x="172.5" y="148.1" transform="rotate(-90 172.5 148.1)">1</text>
<text x="44.4" y="155" transform="rotate(-90 44.4 155)">2</text>
<text x="56.9" y="151.5" transform="rotate(-90 56.9 151.5)">2</text>
<text x="78.2" y="151.7" transform="rotate(-90 78.2 151.7)">1</text>
<text x="172.5" y="153.2" transform="rotate(-90 172.5 153.2)">2</text>
<text x="78.2" y="160.4" transform="rotate(-90 78.2 160.4)">2</text>
<text x="161.8" y="156.8" transform="rotate(-90 161.8 156.8)">2</text>
<text x="119.2" y="164">M_VREF_CA_DIMM1</text>
<text x="226.4" y="181.7">&lt;Variant Name&gt;</text>
<text x="256.6" y="189.7">21F, 88, Sec.1, Hsin Tai Wu Rd., Hsichih,</text>
<text x="256.6" y="191.6">Taipei Hsien 221, Taiwan, R.O.C.</text>
<text x="226.4" y="195.1">Title</text>
<text x="226.4" y="200.4">Size</text>
<text x="228.2" y="202.2">A3</text>
<text x="233.5" y="200.4">Document Number</text>
<text x="285.1" y="200.4">Rev</text>
<text x="226.4" y="205.7">Date:</text>
<text x="231.7" y="205.7">Wednesday, February 22, 2012</text>
<text x="262" y="205.7">Sheet</text>
<text x="269.1" y="205.7">12</text>
<text x="276.2" y="205.7">of</text>
<text x="285.1" y="205.7">105</text>
</g>
<g font-size="1.6" fill="#f00">
<text x="31.3" y="41.4">7 DDR_WR_VREF01</text>
<text x="152.2" y="41.4">7 DDR_WR_VREF02</text>
<text x="101.7" y="44.1">DDR_WR_VREF01_B4</text>
<text x="222.6" y="44.1">DDR_WR_VREF01_D1</text>
<text x="37" y="59.2">20,37</text>
<text x="42.2" y="59.2">DRAMRST_CNTRL_PCH</text>
<text x="157.9" y="59.2">20,37</text>
<text x="163.1" y="59.2">DRAMRST_CNTRL_PCH</text>
<text x="80.4" y="79.7">DDR_WR_VREF01_B4</text>
<text x="188.8" y="86.8">+V_VREF_PATH6</text>
<text x="217.3" y="86.8">+V_M_VREF_MCH</text>
<text x="45.2" y="97.5">M3_1D5V_DQ0</text>
<text x="199.5" y="98.1" transform="rotate(90 199.5 98.1)">+V_VREF_PATH4</text>
<text x="243.8" y="101.9">+V_SM_VREF</text>
<text x="255.4" y="101.9">37</text>
<text x="78.6" y="114.1" transform="rotate(90 78.6 114.1)">+V_VREF_PATH1</text>
<text x="215.5" y="117">DDR_WR_VREF01_D1</text>
<text x="44.8" y="141.9">M3_1D5V_DQ1</text>
<text x="164" y="143.7">+V_VREF_VD2</text>
<text x="217.3" y="173.9">+V_VREF_PATH2</text>
</g>
<g font-size="1.3">
<text x="30.8" y="1.3">5</text>
<text x="88.9" y="1.3">4</text>
<text x="146.9" y="1.3">3</text>
<text x="205" y="1.3">2</text>
<text x="263.1" y="1.3">1</text>
<text x=".5" y="28.4">D</text>
<text x="292.6" y="28.4">D</text>
<text x=".5" y="79.5">C</text>
<text x="292.6" y="79.5">C</text>
<text x=".5" y="130.6">B</text>
<text x="292.6" y="130.6">B</text>
<text x=".5" y="181.7">A</text>
<text x="292.6" y="181.7">A</text>
<text x="30.8" y="207.4">5</text>
<text x="88.9" y="207.4">4</text>
<text x="146.9" y="207.4">3</text>
<text x="205" y="207.4">2</text>
<text x="263.1" y="207.4">1</text>
</g>
</svg>
